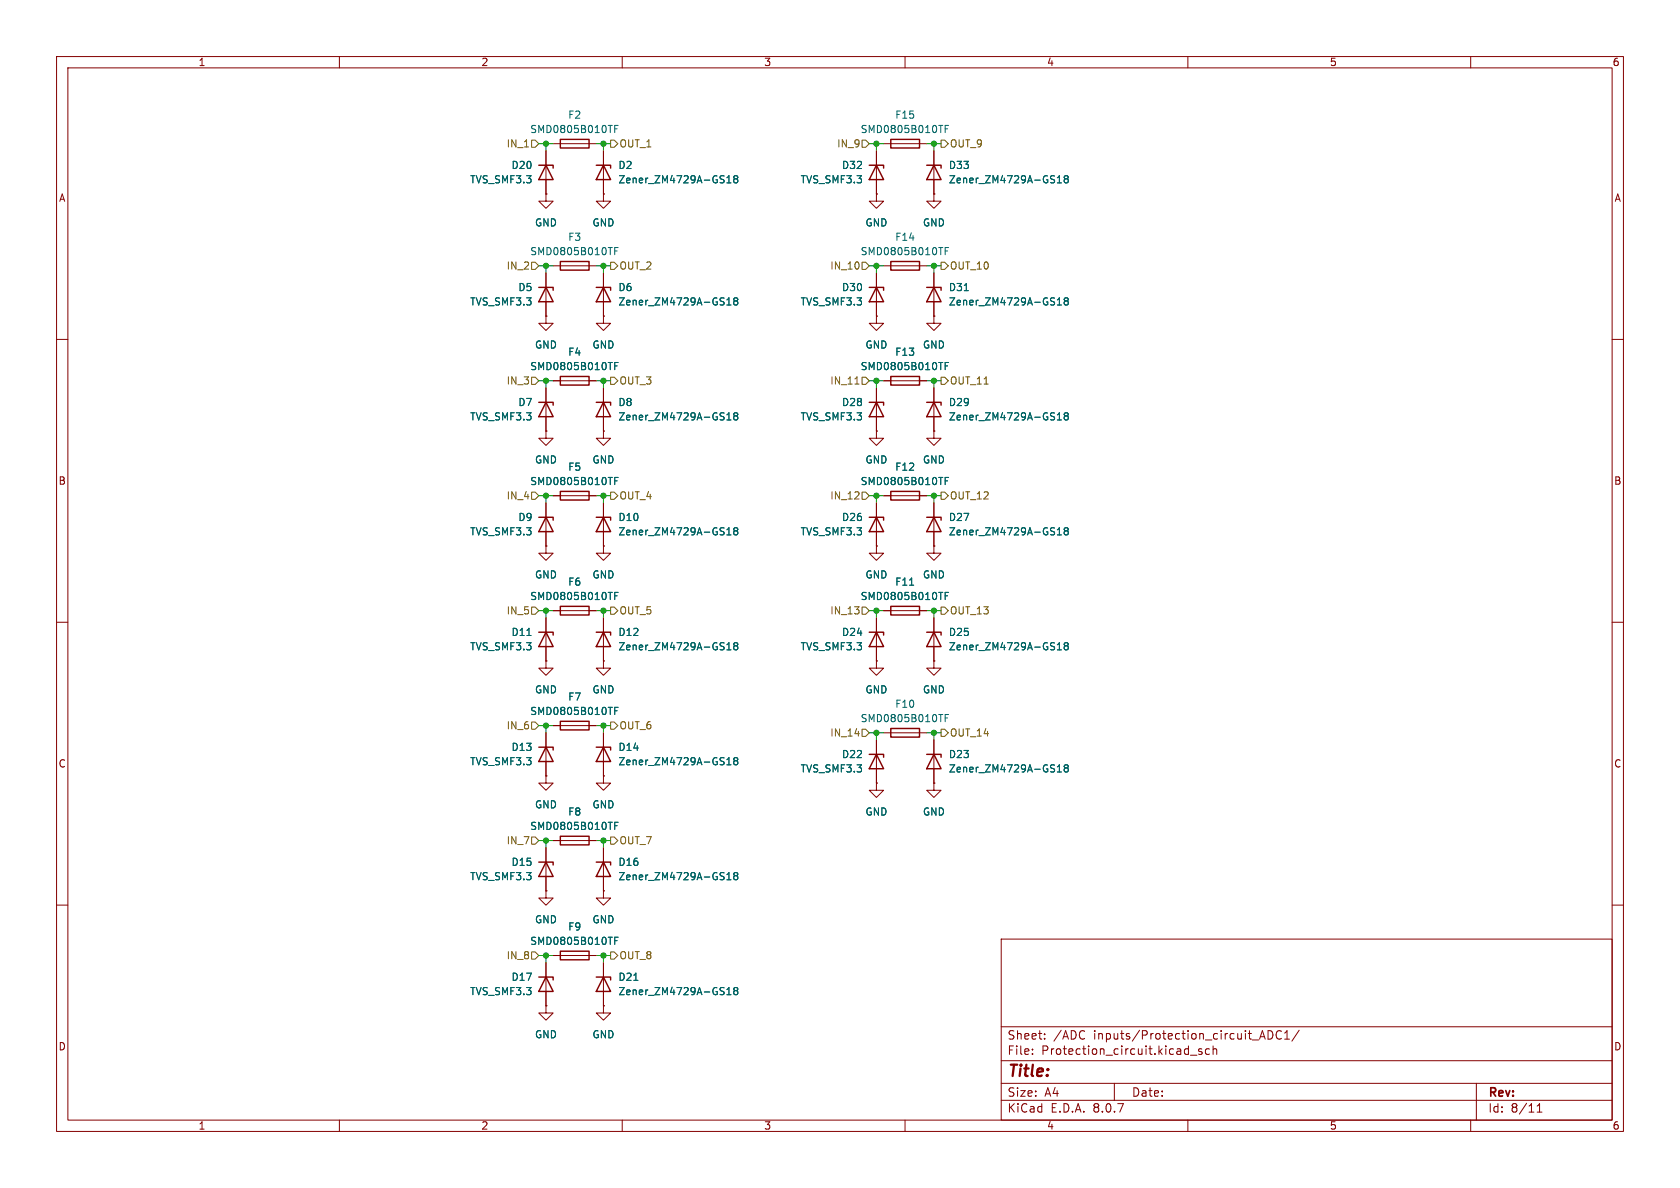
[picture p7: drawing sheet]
<svg xmlns="http://www.w3.org/2000/svg" width="297mm" height="210mm" viewBox="0 0 297 210" stroke-linecap="round" stroke-linejoin="round" font-family="sans-serif">
<g fill="none" stroke="#840000" stroke-width=".18">
<path d="M10 10h277v190h-277zM12 12h273v186h-273zM60 10v2M110 10v2M160 10v2M210 10v2M260 10v2M96.5 34.3v1.3h1.3l-1.3 1.2-1.3-1.2h1.3M96.5 34.3h.1M96.5 26.7v7.6M97.8 25.4h7.6M106.7 34.3v1.3h1.2l-1.2 1.2-1.3-1.2h1.3"/>
<path d="M106.7 34.3h.1M106.7 26.7v7.6M154.9 34.3v1.3h1.3l-1.3 1.2-1.2-1.2h1.2M154.9 34.3h.1M154.9 26.7v7.6M156.2 25.4h7.6M165.1 34.3v1.3h1.3l-1.3 1.2-1.3-1.2h1.3M165.1 34.3h.1M165.1 26.7v7.6M96.5 55.9v1.3h1.3l-1.3 1.2-1.3-1.2h1.3M96.5 55.9h.1M96.5 48.3v7.6"/>
<path d="M97.8 47h7.6M106.7 55.9v1.3h1.2l-1.2 1.2-1.3-1.2h1.3M106.7 55.9h.1M106.7 48.3v7.6M154.9 55.9v1.3h1.3l-1.3 1.2-1.2-1.2h1.2M154.9 55.9h.1M154.9 48.3v7.6M156.2 47h7.6M165.1 55.9v1.3h1.3l-1.3 1.2-1.3-1.2h1.3M165.1 55.9h.1M165.1 48.3v7.6M10 60h2"/>
<path d="M96.5 76.2v1.3h1.3l-1.3 1.2-1.3-1.2h1.3M96.5 76.2h.1M96.5 68.6v7.6M97.8 67.3h7.6M106.7 76.2v1.3h1.2l-1.2 1.2-1.3-1.2h1.3M106.7 76.2h.1M106.7 68.6v7.6M154.9 76.2v1.3h1.3l-1.3 1.2-1.2-1.2h1.2M154.9 76.2h.1M154.9 68.6v7.6M156.2 67.3h7.6M165.1 76.2v1.3h1.3l-1.3 1.2-1.3-1.2h1.3"/>
<path d="M165.1 76.2h.1M165.1 68.6v7.6M285 60h2M96.5 96.5v1.3h1.3l-1.3 1.3-1.3-1.3h1.3M96.5 96.5h.1M96.5 88.9v7.6M97.8 87.6h7.6M106.7 96.5v1.3h1.2l-1.2 1.3-1.3-1.3h1.3M106.7 96.5h.1M106.7 88.9v7.6M154.9 96.5v1.3h1.3l-1.3 1.3-1.2-1.3h1.2M154.9 96.5h.1"/>
<path d="M154.9 88.9v7.6M156.2 87.6h7.6M165.1 96.5v1.3h1.3l-1.3 1.3-1.3-1.3h1.3M165.1 96.5h.1M165.1 88.9v7.6M10 110h2M96.5 116.8v1.3h1.3l-1.3 1.3-1.3-1.3h1.3M96.5 116.8h.1M96.5 109.2v7.6M97.8 108h7.6M106.7 116.8v1.3h1.2l-1.2 1.3-1.3-1.3h1.3M106.7 116.8h.1"/>
<path d="M106.7 109.2v7.6M154.9 116.8v1.3h1.3l-1.3 1.3-1.2-1.3h1.2M154.9 116.8h.1M154.9 109.2v7.6M156.2 108h7.6M165.1 116.8v1.3h1.3l-1.3 1.3-1.3-1.3h1.3M165.1 116.8h.1M165.1 109.2v7.6M285 110h2M96.5 137.2v1.2h1.3l-1.3 1.3-1.3-1.3h1.3M96.5 137.2h.1M96.5 129.5v7.7"/>
<path d="M97.8 128.3h7.6M106.7 137.2v1.2h1.2l-1.2 1.3-1.3-1.3h1.3M106.7 137.2h.1M106.7 129.5v7.7M154.9 138.4v1.3h1.3l-1.3 1.3-1.2-1.3h1.2M154.9 138.4h.1M154.9 130.8v7.6M156.2 129.5h7.6M165.1 138.4v1.3h1.3l-1.3 1.3-1.3-1.3h1.3M165.1 138.4h.1M165.1 130.8v7.6M96.5 157.5v1.3h1.3l-1.3 1.2-1.3-1.2h1.3"/>
<path d="M96.5 157.5h.1M96.5 149.9v7.6M97.8 148.6h7.6M106.7 157.5v1.3h1.2l-1.2 1.2-1.3-1.2h1.3M106.7 157.5h.1M106.7 149.9v7.6M10 160h2M96.5 177.8v1.3h1.3l-1.3 1.2-1.3-1.2h1.3M96.5 177.8h.1M96.5 170.2v7.6M97.8 168.9h7.6M106.7 177.8v1.3h1.2l-1.2 1.2-1.3-1.2h1.3"/>
<path d="M106.7 177.8h.1M106.7 170.2v7.6M177 166h108v32h-108zM285 160h2M60 198v2M110 198v2M160 198v2M177 194.5h108M177 191.5h108M177 187.5h108M177 181.5h108M182.5 186.3v.1"/>
<path d="M182.5 185.5v.1M184.7 183.6v.1M184.7 182.8v.1M197 191.5v3M210 198v2M210.5 186.5h1.1M212.5 185.5l-.4-.1-.2 .2 .1 .2 .5 .2v.3h-.6M213.8 185.5l-.4-.1-.3 .3v.4l.1 .2h.6M214.5 185.5l.2-.1 .3 .1 .1 .9M214.5 184.9v1.5M223.2 182.2l.5 1.5M224.2 182.2a.76 .76 0 0 1 .8 .7 .76 .76 0 0 1-.8 .8z"/>
<path d="M226.5 182.3a.6 .6 0 0 0-.7 0 .6 .6 0 0 0-.2 .8 .56 .56 0 0 0 .3 .5 .56 .56 0 0 0 .6 0M227.1 183.7h.9M227.1 182.6l.4-.4v1.5M229.7 182.1l-1.3 2M260 198v2M261 191.5v6.5M271.7 196.6h.9M271.7 195.5l.5-.4v1.5"/>
</g>
<g fill="none" stroke="#840000" stroke-width=".25">
<path d="M95.2 29.2h2.6v.5M96.5 29.2l1.3 2.6h-2.6zM99.1 24.6h5v1.6h-5zM105.4 29.2h2.5v.5M106.7 29.2l1.2 2.6h-2.5zM153.7 29.2h2.5v.5M154.9 29.2l1.3 2.6h-2.5zM157.5 24.6h5.1v1.6h-5.1zM163.8 29.2h2.6v.5M165.1 29.2l1.3 2.6h-2.6zM95.2 50.8h2.6v.5M96.5 50.8l1.3 2.5h-2.6z"/>
<path d="M99.1 46.2h5v1.6h-5zM105.4 50.8h2.5v.5M106.7 50.8l1.2 2.5h-2.5zM153.7 50.8h2.5v.5M154.9 50.8l1.3 2.5h-2.5zM157.5 46.2h5.1v1.6h-5.1zM163.8 50.8h2.6v.5M165.1 50.8l1.3 2.5h-2.6zM95.2 71.1h2.6v.5M96.5 71.1l1.3 2.6h-2.6zM99.1 66.5h5v1.6h-5zM105.4 71.1h2.5v.5"/>
<path d="M106.7 71.1l1.2 2.6h-2.5zM153.7 71.1h2.5v.5M154.9 71.1l1.3 2.6h-2.5zM157.5 66.5h5.1v1.6h-5.1zM163.8 71.1h2.6v.5M165.1 71.1l1.3 2.6h-2.6zM95.2 91.4h2.6v.5M96.5 91.4l1.3 2.6h-2.6zM99.1 86.9h5v1.5h-5zM105.4 91.4h2.5v.5M106.7 91.4l1.2 2.6h-2.5zM153.7 91.4h2.5v.5"/>
<path d="M154.9 91.4l1.3 2.6h-2.5zM157.5 86.9h5.1v1.5h-5.1zM163.8 91.4h2.6v.5M165.1 91.4l1.3 2.6h-2.6zM95.2 111.8h2.6v.5M96.5 111.8l1.3 2.5h-2.6zM99.1 107.2h5v1.5h-5zM105.4 111.8h2.5v.5M106.7 111.8l1.2 2.5h-2.5zM153.7 111.8h2.5v.5M154.9 111.8l1.3 2.5h-2.5zM157.5 107.2h5.1v1.5h-5.1z"/>
<path d="M163.8 111.8h2.6v.5M165.1 111.8l1.3 2.5h-2.6zM95.2 132.1h2.6v.5M96.5 132.1l1.3 2.5h-2.6zM99.1 127.5h5v1.5h-5zM105.4 132.1h2.5v.5M106.7 132.1l1.2 2.5h-2.5zM153.7 133.4h2.5v.5M154.9 133.4l1.3 2.5h-2.5zM157.5 128.8h5.1v1.5h-5.1zM163.8 133.4h2.6v.5M165.1 133.4l1.3 2.5h-2.6z"/>
<path d="M95.2 152.4h2.6v.5M96.5 152.4l1.3 2.5h-2.6zM99.1 147.8h5v1.6h-5zM105.4 152.4h2.5v.5M106.7 152.4l1.2 2.5h-2.5zM95.2 172.7h2.6v.5M96.5 172.7l1.3 2.6h-2.6zM99.1 168.1h5v1.6h-5zM105.4 172.7h2.5v.5M106.7 172.7l1.2 2.6h-2.5z"/>
</g>
<g fill="none" stroke="#006464" stroke-width=".18">
<path d="M108.7 22.8h.4M109.3 22.2h-.6v1.2M128.5 31.4l.4-.3v1.2M128.5 32.3h.7M130 31.6l-.3-.2 .3-.3h.2l.2 .2-.2 .3M130 31.6l-.3 .2 .1 .4 .2 .1h.3l.1-.2v-.3l-.2-.2M130 31.6h.2M167.1 22.8h.4M167.7 22.2h-.6v1.2M186.9 31.4l.4-.3v1.2M186.9 32.3h.7M188.4 31.6l-.3-.2 .3-.3h.2l.3 .2-.3 .3"/>
<path d="M188.4 31.6l-.3 .2 .1 .4 .2 .1h.3l.2-.2v-.3l-.3-.2M188.4 31.6h.2M108.7 44.4h.4M109.3 43.8h-.6v1.2M128.5 53l.4-.4v1.3M128.5 53.9h.7M130 53.2l-.3-.2 .3-.4h.2l.2 .3-.2 .3M130 53.2l-.3 .2 .1 .4 .2 .1h.3l.1-.2v-.3l-.2-.2M130 53.2h.2M167.1 44.4h.4M167.7 43.8h-.6v1.2M170.5 51.4h.7"/>
<path d="M186.9 53l.4-.4v1.3M186.9 53.9h.7M188.4 53.2l-.3-.2 .3-.4h.2l.3 .3-.3 .3M188.4 53.2l-.3 .2 .1 .4 .2 .1h.3l.2-.2v-.3l-.3-.2M188.4 53.2h.2M108.7 64.7h.4M109.3 64.1h-.6v1.2M128.5 73.3l.4-.3v1.2M128.5 74.2h.7M130 73.5l-.3-.2 .3-.3h.2l.2 .2-.2 .3M130 73.5l-.3 .3 .1 .3 .2 .1h.3l.1-.2v-.2l-.2-.3M130 73.5h.2"/>
<path d="M167.1 64.7h.4M167.7 64.1h-.6v1.2M186.9 73.3l.4-.3v1.2M186.9 74.2h.7M188.4 73.5l-.3-.2 .3-.3h.2l.3 .2-.3 .3M188.4 73.5l-.3 .3 .1 .3 .2 .1h.3l.2-.2v-.2l-.3-.3M188.4 73.5h.2M108.7 85h.4M109.3 84.4h-.6v1.3M128.5 94.6h.7M128.5 93.7l.4-.4v1.3M130 93.8l-.3 .3 .1 .3 .2 .2 .3-.1 .1-.2v-.2l-.2-.3"/>
<path d="M130 93.8l-.3-.2 .3-.3h.2l.2 .2-.2 .3M130 93.8h.2M167.1 85h.4M167.7 84.4h-.6v1.3M186.9 93.7l.4-.4v1.3M186.9 94.6h.7M188.4 93.8l-.3-.2 .3-.3h.2l.3 .2-.3 .3M188.4 93.8l-.3 .3 .1 .3 .2 .2 .3-.1 .2-.2v-.2l-.3-.3M188.4 93.8h.2M93.2 112.3h.7M108.7 105.3h.4M109.3 104.7h-.6v1.3"/>
<path d="M128.5 114.9h.7M128.5 114l.4-.4v1.3M130 114.2l-.3 .2 .1 .4 .2 .1 .3-.1 .1-.2v-.2l-.2-.2M130 114.2l-.3-.3 .3-.3h.2l.2 .3-.2 .3M130 114.2h.2M160.8 103.4h.7M167.1 105.3h.4M167.7 104.7h-.6v1.3M186.9 114.9h.7M186.9 114l.4-.4v1.3M188.4 114.2l-.3 .2 .1 .4 .2 .1 .3-.1 .2-.2v-.2l-.3-.2M188.4 114.2l-.3-.3 .3-.3h.2l.3 .3-.3 .3"/>
<path d="M188.4 114.2h.2M108.7 125.6h.4M109.3 125h-.6v1.3M128.5 134.3l.4-.4v1.3M128.5 135.2h.7M130 134.5l-.3-.3 .3-.3h.2l.2 .3-.2 .3M130 134.5l-.3 .2 .1 .4 .2 .1 .3-.1 .1-.1v-.3l-.2-.2M130 134.5h.2M167.1 126.9h.4M167.7 126.3h-.6v1.3M186.9 135.6l.4-.4v1.3M186.9 136.5h.7"/>
<path d="M188.4 135.7l-.3-.2 .3-.3h.2l.3 .2-.3 .3M188.4 135.7l-.3 .3 .1 .3 .2 .2 .3-.1 .2-.2v-.2l-.3-.3M188.4 135.7h.2M108.7 146h.4M109.3 145.4h-.6v1.2M128.5 154.6l.4-.4v1.3M128.5 155.5h.7M130 154.8l-.3-.2 .3-.4h.2l.2 .3-.2 .3M130 154.8l-.3 .2 .1 .4 .2 .1h.3l.1-.2v-.3l-.2-.2M130 154.8h.2M108.7 166.3h.4M109.3 165.7h-.6v1.2"/>
<path d="M112.1 173.3h.7M128.5 174.9l.4-.3v1.2M128.5 175.8h.7M130 175.1l-.3-.2 .3-.3h.2l.2 .2-.2 .3M130 175.1l-.3 .3 .1 .3 .2 .1h.3l.1-.2v-.2l-.2-.3M130 175.1h.2"/>
</g>
<g fill="none" stroke="#725600" stroke-width=".18">
<path d="M94 24.8h.6l.6 .6-.6 .6h-.6zM107.9 24.8h.7l.6 .6-.6 .6h-.7zM152.4 24.8h.6l.7 .6-.7 .6h-.6zM166.4 24.8h.6l.6 .6-.6 .6h-.6zM94 46.4h.6l.6 .6-.6 .6h-.6zM107.9 46.4h.7l.6 .6-.6 .6h-.7zM152.4 46.4h.6l.7 .6-.7 .6h-.6zM166.4 46.4h.6l.6 .6-.6 .6h-.6zM94 66.7h.6l.6 .6-.6 .6h-.6zM107.9 66.7h.7l.6 .6-.6 .6h-.7zM151.1 67.9h.8M152.4 66.7h.6l.7 .6-.7 .6h-.6z"/>
<path d="M166.4 66.7h.6l.6 .6-.6 .6h-.6zM94 87h.6l.6 .6-.6 .7h-.6zM107.9 87h.7l.6 .6-.6 .7h-.7zM152.4 87h.6l.7 .6-.7 .7h-.6zM166.4 87h.6l.6 .6-.6 .7h-.6zM94 107.3h.6l.6 .7-.6 .6h-.6zM107.9 107.3h.7l.6 .7-.6 .6h-.7zM152.4 107.3h.6l.7 .7-.7 .6h-.6zM166.4 107.3h.6l.6 .7-.6 .6h-.6zM94 127.6h.6l.6 .7-.6 .6h-.6zM107.9 127.6h.7l.6 .7-.6 .6h-.7zM152.4 128.9h.6l.7 .6-.7 .7h-.6z"/>
<path d="M166.4 128.9h.6l.6 .6-.6 .7h-.6zM94 148h.6l.6 .6-.6 .6h-.6zM107.9 148h.7l.6 .6-.6 .6h-.7zM94 168.3h.6l.6 .6-.6 .6h-.6zM107.9 168.3h.7l.6 .6-.6 .6h-.7z"/>
</g>
<g fill="none" stroke="#009600" stroke-width=".18">
<path d="M95.2 25.4h2.6M96.5 25.4v1.3M105.4 25.4h2.5M106.7 25.4v1.3M153.7 25.4h2.5M154.9 25.4v1.3M163.8 25.4h2.6M165.1 25.4v1.3M95.2 47h2.6M96.5 47v1.3M105.4 47h2.5M106.7 47v1.3"/>
<path d="M153.7 47h2.5M154.9 47v1.3M163.8 47h2.6M165.1 47v1.3M95.2 67.3h2.6M96.5 67.3v1.3M105.4 67.3h2.5M106.7 67.3v1.3M153.7 67.3h2.5M154.9 67.3v1.3M163.8 67.3h2.6M165.1 67.3v1.3"/>
<path d="M95.2 87.6h2.6M96.5 87.6v1.3M105.4 87.6h2.5M106.7 87.6v1.3M153.7 87.6h2.5M154.9 87.6v1.3M163.8 87.6h2.6M165.1 87.6v1.3M95.2 108h2.6M96.5 108v1.2M105.4 108h2.5M106.7 108v1.2"/>
<path d="M153.7 108h2.5M154.9 108v1.2M163.8 108h2.6M165.1 108v1.2M95.2 128.3h2.6M96.5 128.3v1.2M105.4 128.3h2.5M106.7 128.3v1.2M153.7 129.5h2.5M154.9 129.5v1.3M163.8 129.5h2.6M165.1 129.5v1.3"/>
<path d="M95.2 148.6h2.6M96.5 148.6v1.3M105.4 148.6h2.5M106.7 148.6v1.3M95.2 168.9h2.6M96.5 168.9v1.3M105.4 168.9h2.5M106.7 168.9v1.3"/>
</g>
<g fill="#009600" stroke="#009600" stroke-width=".18">
<circle cx="165.1" cy="67.3" r=".46"/>
<circle cx="154.9" cy="67.3" r=".46"/>
<circle cx="165.1" cy="47" r=".46"/>
<circle cx="154.9" cy="47" r=".46"/>
<circle cx="165.1" cy="87.6" r=".46"/>
<circle cx="154.9" cy="87.6" r=".46"/>
<circle cx="154.9" cy="108" r=".46"/>
<circle cx="106.7" cy="108" r=".46"/>
<circle cx="165.1" cy="108" r=".46"/>
<circle cx="154.9" cy="129.5" r=".46"/>
<circle cx="106.7" cy="128.3" r=".46"/>
<circle cx="165.1" cy="129.5" r=".46"/>
<circle cx="96.5" cy="67.3" r=".46"/>
<circle cx="106.7" cy="67.3" r=".46"/>
<circle cx="96.5" cy="87.6" r=".46"/>
<circle cx="106.7" cy="87.6" r=".46"/>
<circle cx="96.5" cy="108" r=".46"/>
<circle cx="106.7" cy="148.6" r=".46"/>
<circle cx="96.5" cy="148.6" r=".46"/>
<circle cx="96.5" cy="168.9" r=".46"/>
<circle cx="106.7" cy="168.9" r=".46"/>
<circle cx="96.5" cy="128.3" r=".46"/>
<circle cx="106.7" cy="47" r=".46"/>
<circle cx="106.7" cy="25.4" r=".46"/>
<circle cx="96.5" cy="25.4" r=".46"/>
<circle cx="96.5" cy="47" r=".46"/>
<circle cx="165.1" cy="25.4" r=".46"/>
<circle cx="154.9" cy="25.4" r=".46"/>
</g>
<text font-size="2.8" fill="#840000" x="178" y="190.9">Title:</text>
<g font-size="2.1" fill="#840000">
<text x="178" y="184">Sheet:</text>
<text x="186.2" y="184">/ADC</text>
<text x="193.4" y="184">inputs/Protection_circuit_ADC1/</text>
<text x="178" y="186.7">File:</text>
<text x="184.1" y="186.7">Protection_circuit.kicad_sch</text>
<text x="178" y="196.9">KiCad</text>
<text x="178" y="194.1">Size:</text>
<text x="184.7" y="194.1">A4</text>
<text x="185.7" y="196.9">E.D.A.</text>
<text x="193.3" y="196.9">8.0.7</text>
<text x="200" y="194.1">Date:</text>
<text x="263" y="194.3">Rev:</text>
<text x="263" y="196.9">Id:</text>
<text x="267.1" y="196.9">8/11</text>
</g>
<g font-size="1.8" fill="#840000">
<text x="35" y="11.9">1</text>
<text x="85" y="11.9">2</text>
<text x="135" y="11.9">3</text>
<text x="185" y="11.9">4</text>
<text x="235" y="11.9">5</text>
<text x="285" y="11.9">6</text>
<text x="10.3" y="35.9">A</text>
<text x="285.3" y="35.9">A</text>
<text x="10.3" y="85.9">B</text>
<text x="285.3" y="85.9">B</text>
<text x="10.3" y="135.9">C</text>
<text x="285.3" y="135.9">C</text>
<text x="10.3" y="185.9">D</text>
<text x="285.3" y="185.9">D</text>
<text x="35" y="199.9">1</text>
<text x="85" y="199.9">2</text>
<text x="135" y="199.9">3</text>
<text x="185" y="199.9">4</text>
<text x="235" y="199.9">5</text>
<text x="285" y="199.9">6</text>
</g>
<g font-size="1.8" fill="#006464">
<text x="93.6" y="23.7">SMD0805B010TF</text>
<text x="100.3" y="21.2">F2</text>
<text x="152.1" y="23.7">SMD0805B010TF</text>
<text x="158.2" y="21.2">F15</text>
<text x="83" y="32.6">TVS_SMF3.3</text>
<text x="90.3" y="30.1">D20</text>
<text x="109.2" y="30.1">D2</text>
<text x="109.2" y="32.6">Zener_ZM4729A-GS18</text>
<text x="141.4" y="32.6">TVS_SMF3.3</text>
<text x="148.8" y="30.1">D32</text>
<text x="167.6" y="32.6">Zener_ZM4729A-GS18</text>
<text x="167.6" y="30.1">D33</text>
<text x="94.5" y="40.2">GND</text>
<text x="104.6" y="40.2">GND</text>
<text x="152.9" y="40.2">GND</text>
<text x="163.1" y="40.2">GND</text>
<text x="93.6" y="45.3">SMD0805B010TF</text>
<text x="100.3" y="42.8">F3</text>
<text x="152.1" y="45.3">SMD0805B010TF</text>
<text x="158.2" y="42.8">F14</text>
<text x="91.5" y="51.7">D5</text>
<text x="109.2" y="51.7">D6</text>
<text x="148.8" y="51.7">D30</text>
<text x="167.6" y="51.7">D31</text>
<text x="83" y="54.2">TVS_SMF3.3</text>
<text x="109.2" y="54.2">Zener_ZM4729A-GS18</text>
<text x="141.4" y="54.2">TVS_SMF3.3</text>
<text x="167.6" y="54.2">Zener_ZM4729A-GS18</text>
<text x="93.6" y="65.6">SMD0805B010TF</text>
<text x="94.5" y="61.8">GND</text>
<text x="100.3" y="63.1">F4</text>
<text x="104.6" y="61.8">GND</text>
<text x="152.1" y="65.6">SMD0805B010TF</text>
<text x="152.9" y="61.8">GND</text>
<text x="158.2" y="63.1">F13</text>
<text x="163.1" y="61.8">GND</text>
<text x="91.5" y="72">D7</text>
<text x="109.2" y="72">D8</text>
<text x="148.8" y="72">D28</text>
<text x="167.6" y="72">D29</text>
<text x="83" y="74.5">TVS_SMF3.3</text>
<text x="109.2" y="74.5">Zener_ZM4729A-GS18</text>
<text x="141.4" y="74.5">TVS_SMF3.3</text>
<text x="167.6" y="74.5">Zener_ZM4729A-GS18</text>
<text x="94.5" y="82.1">GND</text>
<text x="100.3" y="83.4">F5</text>
<text x="104.6" y="82.1">GND</text>
<text x="152.9" y="82.1">GND</text>
<text x="158.2" y="83.4">F12</text>
<text x="163.1" y="82.1">GND</text>
<text x="93.6" y="86">SMD0805B010TF</text>
<text x="152.1" y="86">SMD0805B010TF</text>
<text x="83" y="94.8">TVS_SMF3.3</text>
<text x="91.5" y="92.3">D9</text>
<text x="109.2" y="94.8">Zener_ZM4729A-GS18</text>
<text x="109.2" y="92.3">D10</text>
<text x="141.4" y="94.8">TVS_SMF3.3</text>
<text x="148.8" y="92.3">D26</text>
<text x="167.6" y="94.8">Zener_ZM4729A-GS18</text>
<text x="167.6" y="92.3">D27</text>
<text x="93.6" y="106.3">SMD0805B010TF</text>
<text x="94.5" y="102.5">GND</text>
<text x="100.3" y="103.7">F6</text>
<text x="104.6" y="102.5">GND</text>
<text x="152.1" y="106.3">SMD0805B010TF</text>
<text x="152.9" y="102.5">GND</text>
<text x="158.2" y="103.7">F11</text>
<text x="163.1" y="102.5">GND</text>
<text x="90.3" y="112.6">D11</text>
<text x="109.2" y="112.6">D12</text>
<text x="148.8" y="112.6">D24</text>
<text x="167.6" y="112.6">D25</text>
<text x="83" y="115.2">TVS_SMF3.3</text>
<text x="109.2" y="115.2">Zener_ZM4729A-GS18</text>
<text x="141.4" y="115.2">TVS_SMF3.3</text>
<text x="167.6" y="115.2">Zener_ZM4729A-GS18</text>
<text x="94.5" y="122.8">GND</text>
<text x="100.3" y="124.1">F7</text>
<text x="104.6" y="122.8">GND</text>
<text x="152.9" y="122.8">GND</text>
<text x="158.2" y="125.3">F10</text>
<text x="163.1" y="122.8">GND</text>
<text x="93.6" y="126.6">SMD0805B010TF</text>
<text x="152.1" y="127.9">SMD0805B010TF</text>
<text x="83" y="135.5">TVS_SMF3.3</text>
<text x="90.3" y="132.9">D13</text>
<text x="109.2" y="135.5">Zener_ZM4729A-GS18</text>
<text x="109.2" y="132.9">D14</text>
<text x="141.4" y="136.8">TVS_SMF3.3</text>
<text x="148.8" y="134.2">D22</text>
<text x="167.6" y="136.8">Zener_ZM4729A-GS18</text>
<text x="167.6" y="134.2">D23</text>
<text x="94.5" y="143.1">GND</text>
<text x="104.6" y="143.1">GND</text>
<text x="93.6" y="146.9">SMD0805B010TF</text>
<text x="100.3" y="144.4">F8</text>
<text x="152.9" y="144.4">GND</text>
<text x="163.1" y="144.4">GND</text>
<text x="83" y="155.8">TVS_SMF3.3</text>
<text x="90.3" y="153.3">D15</text>
<text x="109.2" y="155.8">Zener_ZM4729A-GS18</text>
<text x="109.2" y="153.3">D16</text>
<text x="93.6" y="167.2">SMD0805B010TF</text>
<text x="94.5" y="163.4">GND</text>
<text x="100.3" y="164.7">F9</text>
<text x="104.6" y="163.4">GND</text>
<text x="90.3" y="173.6">D17</text>
<text x="109.2" y="173.6">D21</text>
<text x="83" y="176.1">TVS_SMF3.3</text>
<text x="109.2" y="176.1">Zener_ZM4729A-GS18</text>
<text x="94.5" y="183.7">GND</text>
<text x="104.6" y="183.7">GND</text>
</g>
<g font-size="1.8" fill="#725600">
<text x="89.5" y="26.3">IN_1</text>
<text x="109.4" y="26.3">OUT_1</text>
<text x="147.9" y="26.3">IN_9</text>
<text x="167.8" y="26.3">OUT_9</text>
<text x="89.5" y="47.9">IN_2</text>
<text x="109.4" y="47.9">OUT_2</text>
<text x="146.7" y="47.9">IN_10</text>
<text x="167.8" y="47.9">OUT_10</text>
<text x="89.5" y="68.2">IN_3</text>
<text x="109.4" y="68.2">OUT_3</text>
<text x="146.7" y="68.2">IN_11</text>
<text x="167.8" y="68.2">OUT_11</text>
<text x="89.5" y="88.5">IN_4</text>
<text x="109.4" y="88.5">OUT_4</text>
<text x="146.7" y="88.5">IN_12</text>
<text x="167.8" y="88.5">OUT_12</text>
<text x="89.5" y="108.8">IN_5</text>
<text x="109.4" y="108.8">OUT_5</text>
<text x="146.7" y="108.8">IN_13</text>
<text x="167.8" y="108.8">OUT_13</text>
<text x="89.5" y="129.1">IN_6</text>
<text x="109.4" y="129.1">OUT_6</text>
<text x="146.7" y="130.4">IN_14</text>
<text x="167.8" y="130.4">OUT_14</text>
<text x="89.5" y="149.5">IN_7</text>
<text x="109.4" y="149.5">OUT_7</text>
<text x="89.5" y="169.8">IN_8</text>
<text x="109.4" y="169.8">OUT_8</text>
</g>
</svg>
